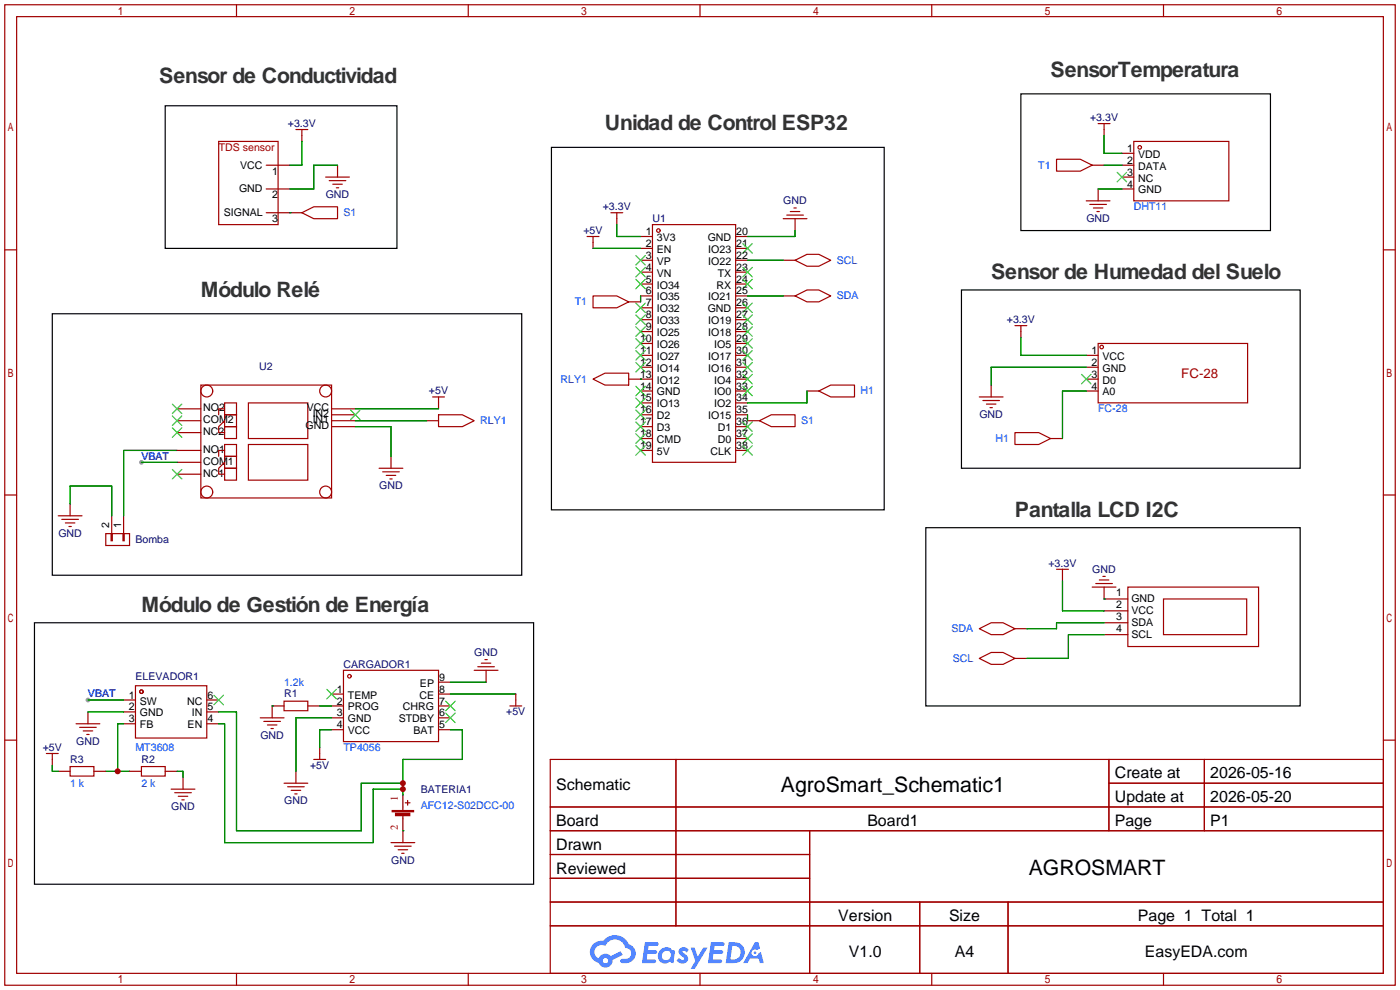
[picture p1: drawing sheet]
<svg xmlns="http://www.w3.org/2000/svg" width="299mm" height="212mm" viewBox="0 0 299 212" stroke-linecap="round" stroke-linejoin="round" font-family="sans-serif">
<g fill="#999">
<circle cx="30.2" cy="98.8" r=".51"/>
<circle cx="18.8" cy="149.6" r=".51"/>
</g>
<g fill="none" stroke="#a10000" stroke-width=".25">
<path d="M1 1h297.2v209.6h-297.2zM3.6 3.6h292.1v204.4h-292.1zM50.5 1v2.6M100.1 1v2.6M149.6 1v2.6M199.1 1v2.6M248.7 1v2.6M1 53.4h2.6M295.7 53.4h2.5M1 105.8h2.6M295.7 105.8h2.5M1 158.2h2.6"/>
<path d="M295.7 158.2h2.5M117.6 162.3h178.1v45.7h-178.1zM117.6 172.5h178.1M117.6 177.5h178.1M144.5 162.3v35.6M173 177.5v30.5M237 162.3v15.2M237 167.4h58.7M257.4 162.3v15.2M117.6 182.6h55.4M117.6 192.8h178.1M117.6 187.7h55.4"/>
<path d="M117.6 197.9h178.1M196.6 192.8v15.2M215.4 192.8v15.2M50.5 208v2.6M100.1 208v2.6M149.6 208v2.6M199.1 208v2.6M248.7 208v2.6"/>
</g>
<g fill="#5487ff">
<path d="M145.3 202.7a1.3 1.3 0 0 1 1.9 .3l-.4 .6a.54 .54 0 0 0-.9-.2l.1 .2a1.34 1.34 0 0 1 .9 1.8 1.47 1.47 0 0 1-2.3-.1l.5-.6 .8 .5a.31 .31 0 0 0 .4-.3 .31 .31 0 0 0-.3-.4 1.12 1.12 0 0 1-.7-1.8z"/>
<path d="M147.6 202.5h.9l.6 2 1.2-2h.9l-2.7 4.6h-.9l1-1.7z"/>
<path d="M137.8 201.4h1.7a1.31 1.31 0 0 1 1.2 .2 .4 .4 0 0 1-.3 .5l-1.8 .1-.1 .9h1.6a.4 .4 0 0 1 .4 .4 .4 .4 0 0 1-.5 .4h-1.6l-.2 1.2h1.4a.46 .46 0 0 1 .5 0 .46 .46 0 0 1 .1 .5l-.4 .2h-2.6z"/>
<path d="M151.9 201.4h1.7a1.32 1.32 0 0 1 1.2 .2 .39 .39 0 0 1-.3 .5l-1.8 .1-.1 .9h1.6a.4 .4 0 0 1 .4 .4 .4 .4 0 0 1-.4 .4h-1.7l-.2 1.2h1.4a.46 .46 0 0 1 .5 0 .46 .46 0 0 1 .1 .5l-.4 .2h-2.6z"/>
<path d="M161.3 201.4h.8l.3 1.3-.6 .4a.75 .75 0 0 0-1.1 .3 .75 .75 0 0 0 .5 1 .75 .75 0 0 0 .9-.7l.5-.2 .6 2.3h-.8l-.3-.9h-1.8l-.5 .9h-1z"/>
<path d="M155.7 201.4l-.6 4.4h1.5a2.27 2.27 0 0 0 2.6-2.2 2.27 2.27 0 0 0-2.7-2.2zM156.5 202.1a1.5 1.5 0 0 1 1.8 1.6 1.5 1.5 0 0 1-1.9 1.4h-.3z"/>
<path d="M141.2 203a1.6 1.6 0 0 0-.3 2.3 1.6 1.6 0 0 0 2.3 .2l.7 .3 .3-2.4-.1-.3-.5-.1a1.58 1.58 0 0 0-2.4 0zM141.8 203.5a.98 .98 0 0 1 1.6 .4 .98 .98 0 0 1-1.1 1.3 .94 .94 0 0 1-.9-.7 .94 .94 0 0 1 .4-1z"/>
<path d="M126.8 201.8a2.37 2.37 0 0 0 1.1 4 1.54 1.54 0 0 0 1.8 1 1.54 1.54 0 0 0 1.2-1.6l2.2-1.1-.5-.8-2 1a1.57 1.57 0 0 0-2.7 .5 1.5 1.5 0 0 1-.7-2.1 1.5 1.5 0 0 1 2.2-.5 2.23 2.23 0 0 1 2.3-1.4 2.23 2.23 0 0 1 2 1.8 1.16 1.16 0 0 1 1.2 1.1 1.16 1.16 0 0 1-1.1 1.2h-.7a.47 .47 0 0 0-.5 .4 .47 .47 0 0 0 .4 .5 2.17 2.17 0 0 0 2.5-.9 2.17 2.17 0 0 0-.3-2.7l-.8-.4a3.2 3.2 0 0 0-5.5-.7l-1.1 .1zM128.8 205.3a.6 .6 0 0 1 1.2 0 .6 .6 0 0 1-1.2 0z"/>
<circle cx="161.4" cy="203.6" r=".28"/>
</g>
<g fill="none" stroke="#a10000" stroke-width=".25">
<path d="M46.7 30.2h12.7v17.8h-12.7zM56.9 35.3h5.1M63.2 27.7h2.6M64.5 27.7v2.5M69.6 37.8h5.1M70.4 38.6h3.5M71.1 39.4h2.1M72.1 35.3v2.5M225.8 34h5.1l2.5 1.3-2.5 1.3h-5.1zM233.4 35.3h2.6M234.7 26.4h2.5M236 26.4v2.6"/>
<path d="M239.8 32.8h2.5M239.8 35.3h2.5M239.8 37.8h2.5M242.3 30.2h20.3v12.7h-20.3zM56.9 40.4h5.1M56.9 45.5h7.6M64.5 45.5l2.6-1.3h5v2.5h-5zM71.9 40.1h.5M125.5 50.5h2.5M126.7 50.5v2.6M130.6 45.5h2.5M131.8 45.5v2.5"/>
<path d="M136.9 50.5h2.5M136.9 53.1h2.5M136.9 55.6h2.5M136.9 58.2h2.5M139.4 48h17.8v50.8h-17.8zM157.2 50.5h2.6M157.2 53.1h2.6M157.2 55.6h2.6M157.2 58.2h2.6M167.4 55.6h2.5M167.4 46.7h5.1M168.1 46h3.6"/>
<path d="M168.9 45.2h2M169.7 44.4h.5M169.9 55.6l2.6-1.2h2.5l2.5 1.2-2.5 1.3h-2.5zM169.9 46.7v2.6M232.2 42.9h5M232.9 43.7h3.6M233.7 44.4h2M234.4 45.2h.5M234.7 40.4v2.5M239.8 40.4h2.5M126.7 63.2h5.1l2.6 1.3-2.6 1.3h-5.1zM134.4 64.5h2.5"/>
<path d="M136.9 60.7h2.5M136.9 63.2h2.5M136.9 65.8h2.5M136.9 68.3h2.5M136.9 70.9h2.5M136.9 73.4h2.5M136.9 75.9h2.5M136.9 78.5h2.5M157.2 60.7h2.6M157.2 63.2h2.6M157.2 65.8h2.6M157.2 68.3h2.6"/>
<path d="M157.2 70.9h2.6M157.2 73.4h2.6M157.2 75.9h2.6M157.2 78.5h2.6M167.4 63.2h2.5M169.9 63.2l2.6-1.2h2.5l2.5 1.2-2.5 1.3h-2.5zM216.9 69.6h2.6M218.2 69.6v2.5M232.2 75.9h2.5M232.2 78.5h2.5M234.7 73.4h31.9v12.7h-31.9zM37.8 96.3h5.1"/>
<path d="M37.8 89.9h5.1M37.8 87.4h5.1M37.8 92.5h5.1M37.8 98.8h5.1M42.9 82.3h28v24.1h-28zM48 86.1h2.5v2.5h-2.5zM48 88.6h2.5v2.6h-2.5zM48 91.2h2.5v2.5h-2.5zM48 97.5h2.5v2.6h-2.5zM48 95h2.5v2.5h-2.5zM48 87.4h-1.3v1.2M48 89.9l-1.3 1.3v1.3h1.3"/>
<path d="M48 98.8l-1.3 1.3v1.2h1.3M48 96.3h-1.3v1.2M53.1 86.1h12.7v7.6h-12.7zM53.1 95h12.7v7.6h-12.7zM70.9 88.6h5M70.9 91.2h5M70.9 89.9h5M70.9 87.4h5M83.6 97.5v2.6M91.2 89.9h2.5M92.5 84.8h2.5M93.7 88.6h5.1l2.5 1.3-2.5 1.3h-5.1z"/>
<path d="M93.7 84.8v2.6M126.7 81l2.6-1.2h5.1v2.5h-5.1zM134.4 81h5M136.9 83.6h2.5M136.9 86.1h2.5M136.9 88.6h2.5M136.9 91.2h2.5M136.9 93.7h2.5M136.9 96.3h2.5M157.2 81h2.6M157.2 83.6h2.6M157.2 86.1h2.6"/>
<path d="M157.2 88.6h2.6M157.2 91.2h2.6M157.2 93.7h2.6M157.2 96.3h2.6M159.8 89.9h2.5M162.3 89.9l2.5-1.3h5.1v2.6h-5.1zM172.5 83.6h2.5M175 83.6l2.5-1.3h5.1v2.5h-5.1zM209.3 84.8h5.1M210.1 85.6h3.5M210.8 86.4h2.1M211.6 87.1h.5"/>
<path d="M211.8 82.3v2.5M216.9 92.5h5.1l2.5 1.2-2.5 1.3h-5.1zM224.5 93.7h2.6M232.2 81h2.5M232.2 83.6h2.5M12.4 110.2h5.1M13.2 111h3.6M14 111.8h2M14.7 112.5h.5M15 107.7v2.5M22.6 114h5.1v2.6h-5.1zM23.7 114h.3v1.6h-.3z"/>
<path d="M23.9 110.2v3.8M26.3 114h.2v1.6h-.2zM26.4 110.2v3.8M37.8 101.3h5.1M48 100.1h2.5v2.5h-2.5zM81 100.1h5.1M81.8 100.8h3.5M82.5 101.6h2.1M83.3 102.4h.5M209.3 134.4l2.5-1.3h2.6l2.5 1.3-2.5 1.2h-2.6zM216.9 134.4h2.6M225.8 121.7h2.5"/>
<path d="M227.1 121.7v2.5M233.4 125.5h5.1M234.2 124.7h3.5M234.9 124h2.1M235.7 123.2h.5M236 125.5v2.5h5M236 135.6h5M236 133.1h5M236 130.6h5M241 125.5h28v12.7h-28zM248.7 128h17.7v7.6h-17.7zM16.3 154.7h5"/>
<path d="M17 155.4h3.6M17.8 156.2h2M18.5 157h.5M18.8 152.1v2.6M26.4 149.6h2.6M26.4 152.1h2.6M26.4 154.7h2.6M29 146.6h15.2v11.1h-15.2zM44.2 149.6h2.5M44.2 152.1h2.5M44.2 154.7h2.5M55.6 153.4h5.1"/>
<path d="M56.4 154.2h3.5M57.1 154.9h2.1M57.9 155.7h.5M60.7 149.9h5.1v2h-5.1zM60.7 150.9h-2.5v2.5M65.8 150.9h2.5M68.3 159.8v2.5M70.9 148.3h2.5M70.9 150.9h2.5M70.9 153.4h2.5M70.9 156h2.5M73.4 143.3h20.3v15.2h-20.3z"/>
<path d="M93.7 145.8h2.6M93.7 148.3h2.6M93.7 150.9h2.6M93.7 153.4h2.6M93.7 156h2.6M101.3 143.3h5.1M102.1 142.5h3.6M102.9 141.7h2M103.6 141h.5M103.9 143.3v2.5M109 150.9h2.5M110.2 148.3v2.6"/>
<path d="M209.3 140.7l2.5-1.3h2.6l2.5 1.3-2.5 1.3h-2.6zM216.9 140.7h2.6M9.9 161h2.5M11.2 161v2.6M12.4 164.8h2.6M15 163.8h5.1v2.1h-5.1zM20.1 164.8h2.5M27.7 164.8h2.5M30.2 163.8h5.1v2.1h-5.1zM35.3 164.8h2.5M36.6 168.7h5.1M37.3 169.4h3.6"/>
<path d="M38.1 170.2h2M38.9 170.9h.5M39.1 166.1v2.6M60.7 167.4h5.1M61.5 168.1h3.5M62.2 168.9h2.1M63 169.7h.5M63.2 164.8v2.6M67.1 162.3h2.5M86.1 177.5v2.6M83.6 180.1h5M84.3 180.8h3.6"/>
<path d="M85.1 181.6h2M85.9 182.4h.5"/>
<circle cx="243.6" cy="31.5" r=".38"/>
<circle cx="140.7" cy="49.3" r=".38"/>
<circle cx="235.5" cy="74.2" r=".38"/>
<circle cx="44.2" cy="83.6" r="1.27"/>
<circle cx="69.6" cy="83.6" r="1.27"/>
<circle cx="44.2" cy="105.2" r="1.27"/>
<circle cx="69.6" cy="105.2" r="1.27"/>
<circle cx="30.2" cy="147.8" r=".38"/>
<circle cx="74.7" cy="144.5" r=".38"/>
</g>
<g fill="none" stroke="#3c3" stroke-width=".25">
<path d="M238.8 36.8l2 2.1M240.8 36.8l-2 2.1M135.9 54.6l2 2M135.9 57.2l2 2M135.9 59.7l2 2M137.9 54.6l-2 2M137.9 57.2l-2 2M137.9 59.7l-2 2M158.7 52.1l2.1 2M158.7 57.2l2.1 2M158.7 59.7l2.1 2M160.8 52.1l-2.1 2"/>
<path d="M160.8 59.7l-2.1 2M160.8 57.2l-2.1 2M135.9 64.8l2 2M135.9 67.3l2 2M135.9 69.8l2 2.1M135.9 72.4l2 2M135.9 74.9l2 2.1M135.9 77.5l2 2M137.9 64.8l-2 2M137.9 67.3l-2 2M137.9 69.8l-2 2.1M137.9 72.4l-2 2"/>
<path d="M137.9 74.9l-2 2.1M137.9 77.5l-2 2M158.7 64.8l2.1 2M158.7 67.3l2.1 2M158.7 69.8l2.1 2.1M158.7 72.4l2.1 2M158.7 74.9l2.1 2.1M158.7 77.5l2.1 2M160.8 64.8l-2.1 2M160.8 67.3l-2.1 2M160.8 69.8l-2.1 2.1M160.8 72.4l-2.1 2"/>
<path d="M160.8 74.9l-2.1 2.1M160.8 77.5l-2.1 2M36.8 86.4l2.1 2M36.8 88.9l2.1 2M36.8 91.4l2.1 2.1M38.9 86.4l-2.1 2M38.9 88.9l-2.1 2M38.9 91.4l-2.1 2.1M74.9 87.6l2.1 2.1M77 87.6l-2.1 2.1M135.9 82.5l2 2.1M135.9 85.1l2 2"/>
<path d="M135.9 87.6l2 2.1M135.9 90.2l2 2M135.9 92.7l2 2M135.9 95.2l2 2.1M137.9 82.5l-2 2.1M137.9 85.1l-2 2M137.9 87.6l-2 2.1M137.9 90.2l-2 2M137.9 92.7l-2 2M137.9 95.2l-2 2.1M158.7 80l2.1 2M158.7 95.2l2.1 2.1"/>
<path d="M158.7 82.5l2.1 2.1M158.7 90.2l2.1 2M158.7 92.7l2.1 2M160.8 80l-2.1 2M160.8 82.5l-2.1 2.1M160.8 90.2l-2.1 2M160.8 92.7l-2.1 2M160.8 95.2l-2.1 2.1M231.1 80l2.1 2M233.2 80l-2.1 2M36.8 100.3l2.1 2.1M38.9 100.3l-2.1 2.1"/>
<path d="M45.7 148.6l2.1 2M47.8 148.6l-2.1 2M69.8 147.3l2.1 2.1M71.9 147.3l-2.1 2.1M95.2 149.9l2.1 2M95.2 152.4l2.1 2M97.3 149.9l-2.1 2M97.3 152.4l-2.1 2"/>
</g>
<g fill="none" stroke="#008700" stroke-width=".25">
<path d="M64.5 30.2v5.1h-2.5M72.1 35.3h-5v5.1h-5.1M236 35.3h3.8M236 29v3.8h3.8M62 45.5h.1M126.7 53.1h10.2M131.8 48v2.5h5.1M159.8 55.6h7.6M169.9 49.3v1.2h-10.1M234.7 40.4h5.1M136.9 63.2v1.3M159.8 63.2h7.6"/>
<path d="M218.2 72.1v3.8h14M232.2 78.5h-20.4v3.8M30.2 98.8h7.6M37.8 96.3h-11.4v13.9M75.9 87.4h17.8M75.9 89.9h15.3M75.9 91.2h7.7v6.3M136.9 81h.1M159.8 88.6v1.3M172.5 83.6v2.5h-12.7M232.2 83.6h-5.1v10.1M15 107.7v-3.8h8.9v6.3"/>
<path d="M227.1 124.2v6.4h8.9M236 128h.1M236 133.1h-10.2v1.3h-6.3M236 135.6h-7.7v5.1h-8.8M18.8 152.1h7.6M18.8 149.6h7.6M26.4 154.7h-1.3v10.1M46.7 152.1h3.8v25.4h26.7v-10.1h8.9M46.7 154.7h1.3v25.4h31.8v-11.4h6.3M58.2 150.9h.1M68.3 150.9h2.6M70.9 156h-2.6v3.8"/>
<path d="M70.9 153.4h-7.7v11.4M96.3 156h2.5v6.3h-12.7v7.6M96.3 148.3h13.9M96.3 145.8h7.6M11.2 163.6v1.2h1.2M22.6 164.8h5.1M37.8 164.8h1.3v1.3M86.1 177.5h.1"/>
</g>
<path d="M35.3 22.6h49.5v30.5h-49.5zM117.9 31.5h71.1v77.5h-71.1zM218.2 20.1h53.3v29.2h-53.3zM11.2 67.1h100.3v55.8h-100.3zM205.5 62h72.4v38.1h-72.4zM197.9 112.8h80v38.1h-80zM7.4 133.1h106.6v55.9h-106.6z" fill="none" stroke="#000" stroke-width=".25"/>
<g fill="#850000" stroke="#850000" stroke-width=".25">
<path d="M84.5 173.8h3.1v.5h-3.1z"/>
<path d="M83.8 173.2h4.6v.3h-4.6z"/>
</g>
<path d="M86.1 169.9v3.3M86.1 174.2v3.3M86.6 171.6h1M87.1 171.1v1" fill="none" stroke="#850000" stroke-width=".25"/>
<g fill="#c00">
<circle cx="86.1" cy="167.4" r=".63"/>
<circle cx="86.1" cy="168.7" r=".63"/>
<circle cx="25.1" cy="164.8" r=".63"/>
</g>
<g font-size="4.5" fill="#333">
<text x="34" y="17.7">Sensor de Conductividad</text>
<text x="224.5" y="16.4">SensorTemperatura</text>
<text x="129.3" y="27.9">Unidad de Control ESP32</text>
<text x="211.8" y="59.6">Sensor de Humedad del Suelo</text>
<text x="42.9" y="63.4">Módulo Relé</text>
<text x="216.9" y="110.4">Pantalla LCD I2C</text>
<text x="30.2" y="130.7">Módulo de Gestión de Energía</text>
</g>
<g font-size="4.5">
<text x="166.9" y="169.2">AgroSmart_Schematic1</text>
<text x="219.9" y="187">AGROSMART</text>
</g>
<g font-size="3.4">
<text x="238.3" y="166.4">Create at</text>
<text x="258.7" y="166.4">2026-05-16</text>
<text x="118.9" y="168.9">Schematic</text>
<text x="238.3" y="171.4">Update at</text>
<text x="258.7" y="171.4">2026-05-20</text>
<text x="118.9" y="176.5">Board</text>
<text x="185.4" y="176.5">Board1</text>
<text x="238.3" y="176.5">Page</text>
<text x="258.7" y="176.5">P1</text>
<text x="118.9" y="181.6">Drawn</text>
<text x="118.9" y="186.7">Reviewed</text>
<text x="179.2" y="196.8">Version</text>
<text x="202.8" y="196.8">Size</text>
<text x="243.2" y="196.8">Page 1 Total 1</text>
<text x="181.4" y="204.5">V1.0</text>
<text x="204.1" y="204.5">A4</text>
<text x="244.7" y="204.5">EasyEDA.com</text>
</g>
<text font-size="2.8" fill="#a00000" x="252.5" y="80.8">FC-28</text>
<g font-size="2.3" fill="#000080">
<text x="61.5" y="27.1">+3.3V</text>
<text x="233" y="25.9">+3.3V</text>
<text x="69.6" y="42.4">GND</text>
<text x="128.8" y="44.9">+3.3V</text>
<text x="139.4" y="47.5">U1</text>
<text x="167.4" y="43.7">GND</text>
<text x="232.2" y="47.5">GND</text>
<text x="124.7" y="50">+5V</text>
<text x="215.2" y="69.1">+3.3V</text>
<text x="55.4" y="79">U2</text>
<text x="91.7" y="84.3">+5V</text>
<text x="209.3" y="89.4">GND</text>
<text x="81" y="104.6">GND</text>
<text x="12.5" y="114.8">GND</text>
<text x="29" y="116">Bomba</text>
<text x="224.1" y="121.1">+3.3V</text>
<text x="233.4" y="122.4">GND</text>
<text x="73.4" y="142.7">CARGADOR1</text>
<text x="101.4" y="140.2">GND</text>
<text x="29" y="145.3">ELEVADOR1</text>
<text x="60.7" y="149.1">R1</text>
<text x="108.2" y="152.9">+5V</text>
<text x="9.1" y="160.5">+5V</text>
<text x="16.3" y="159.2">GND</text>
<text x="55.6" y="158">GND</text>
<text x="15" y="163">R3</text>
<text x="30.2" y="163">R2</text>
<text x="66.3" y="164.3">+5V</text>
<text x="36.6" y="173.2">GND</text>
<text x="60.7" y="171.9">GND</text>
<text x="89.9" y="169.4">BATERIA1</text>
<text x="83.6" y="184.6">GND</text>
</g>
<text font-size="2.3" fill="#a00000" x="46.7" y="32.2">TDS sensor</text>
<g font-size="2.3">
<text x="240.9" y="32.5">1</text>
<text x="240.9" y="35">2</text>
<text x="243.3" y="33.7">VDD</text>
<text x="51.1" y="41.1">GND</text>
<text x="51.3" y="36">VCC</text>
<text x="58.2" y="37.3">1</text>
<text x="240.9" y="37.5">3</text>
<text x="240.9" y="40.1">4</text>
<text x="243.3" y="36.3">DATA</text>
<text x="243.3" y="38.8">NC</text>
<text x="243.3" y="41.3">GND</text>
<text x="47.8" y="46.2">SIGNAL</text>
<text x="58.2" y="42.4">2</text>
<text x="58.2" y="47.5">3</text>
<text x="138.1" y="50.2">1</text>
<text x="138.1" y="52.8">2</text>
<text x="140.4" y="51.5">3V3</text>
<text x="151.2" y="51.5">GND</text>
<text x="157.4" y="50.2">20</text>
<text x="157.4" y="52.8">21</text>
<text x="138.1" y="55.3">3</text>
<text x="138.1" y="57.9">4</text>
<text x="140.4" y="54">EN</text>
<text x="140.4" y="56.6">VP</text>
<text x="140.4" y="59.1">VN</text>
<text x="151.4" y="54">IO23</text>
<text x="151.4" y="56.6">IO22</text>
<text x="153.4" y="59.1">TX</text>
<text x="157.4" y="55.3">22</text>
<text x="157.4" y="57.9">23</text>
<text x="138.1" y="60.4">5</text>
<text x="138.1" y="62.9">6</text>
<text x="138.1" y="65.5">7</text>
<text x="140.4" y="61.7">IO34</text>
<text x="140.4" y="64.2">IO35</text>
<text x="151.4" y="64.2">IO21</text>
<text x="153.1" y="61.7">RX</text>
<text x="157.4" y="60.4">24</text>
<text x="157.4" y="62.9">25</text>
<text x="157.4" y="65.5">26</text>
<text x="138.1" y="68">8</text>
<text x="138.1" y="70.6">9</text>
<text x="140.4" y="66.7">IO32</text>
<text x="140.4" y="69.3">IO33</text>
<text x="140.4" y="71.8">IO25</text>
<text x="151.2" y="66.7">GND</text>
<text x="151.4" y="69.3">IO19</text>
<text x="151.4" y="71.8">IO18</text>
<text x="157.4" y="68">27</text>
<text x="157.4" y="70.6">28</text>
<text x="136.8" y="73.1">10</text>
<text x="136.8" y="75.6">11</text>
<text x="140.4" y="74.4">IO26</text>
<text x="140.4" y="76.9">IO27</text>
<text x="151.4" y="76.9">IO17</text>
<text x="152.6" y="74.4">IO5</text>
<text x="157.4" y="73.1">29</text>
<text x="157.4" y="75.6">30</text>
<text x="233.3" y="75.6">1</text>
<text x="235.6" y="76.9">VCC</text>
<text x="136.8" y="78.2">12</text>
<text x="136.8" y="80.7">13</text>
<text x="136.8" y="83.3">14</text>
<text x="140.4" y="79.4">IO14</text>
<text x="140.4" y="82">IO12</text>
<text x="151.4" y="79.4">IO16</text>
<text x="152.6" y="82">IO4</text>
<text x="157.4" y="78.2">31</text>
<text x="157.4" y="80.7">32</text>
<text x="157.4" y="83.3">33</text>
<text x="233.3" y="78.2">2</text>
<text x="233.3" y="80.7">3</text>
<text x="233.3" y="83.3">4</text>
<text x="235.6" y="79.4">GND</text>
<text x="235.6" y="82">D0</text>
<text x="43.4" y="87.9">NO2</text>
<text x="65.6" y="87.9">VCC</text>
<text x="66.8" y="89.1">IN2</text>
<text x="136.8" y="85.8">15</text>
<text x="136.8" y="88.3">16</text>
<text x="140.4" y="84.5">GND</text>
<text x="140.4" y="87.1">IO13</text>
<text x="140.4" y="89.6">D2</text>
<text x="151.4" y="89.6">IO15</text>
<text x="152.6" y="84.5">IO0</text>
<text x="152.6" y="87.1">IO2</text>
<text x="157.4" y="85.8">34</text>
<text x="157.4" y="88.3">35</text>
<text x="235.6" y="84.5">A0</text>
<text x="43.4" y="90.4">COM2</text>
<text x="43.4" y="93">NC2</text>
<text x="65.3" y="91.7">GND</text>
<text x="66.8" y="90.4">IN1</text>
<text x="136.8" y="90.9">17</text>
<text x="136.8" y="93.4">18</text>
<text x="136.8" y="96">19</text>
<text x="140.4" y="92.1">D3</text>
<text x="140.4" y="94.7">CMD</text>
<text x="153.4" y="92.1">D1</text>
<text x="153.4" y="94.7">D0</text>
<text x="157.4" y="90.9">36</text>
<text x="157.4" y="93.4">37</text>
<text x="157.4" y="96">38</text>
<text x="43.4" y="96.8">NO1</text>
<text x="43.4" y="99.3">COM1</text>
<text x="43.4" y="101.8">NC1</text>
<text x="140.4" y="97.2">5V</text>
<text x="151.9" y="97.2">CLK</text>
<text x="23.3" y="112.8" transform="rotate(-90 23.3 112.8)">2</text>
<text x="25.9" y="112.8" transform="rotate(-90 25.9 112.8)">1</text>
<text x="238.5" y="130">2</text>
<text x="238.5" y="127.5">1</text>
<text x="241.8" y="131.3">VCC</text>
<text x="241.8" y="128.7">GND</text>
<text x="238.5" y="135.1">4</text>
<text x="238.5" y="132.6">3</text>
<text x="241.8" y="136.4">SCL</text>
<text x="241.8" y="133.8">SDA</text>
<text x="27.6" y="149.3">1</text>
<text x="44.3" y="149.3">6</text>
<text x="72" y="148">1</text>
<text x="74.3" y="149.3">TEMP</text>
<text x="89.6" y="149.3">CE</text>
<text x="89.8" y="146.8">EP</text>
<text x="93.9" y="145.5">9</text>
<text x="93.9" y="148">8</text>
<text x="27.6" y="151.8">2</text>
<text x="27.6" y="154.4">3</text>
<text x="29.9" y="150.6">SW</text>
<text x="29.9" y="153.1">GND</text>
<text x="29.9" y="155.6">FB</text>
<text x="40" y="150.6">NC</text>
<text x="40.1" y="155.6">EN</text>
<text x="41" y="153.1">IN</text>
<text x="44.3" y="154.4">4</text>
<text x="44.3" y="151.8">5</text>
<text x="72" y="155.6">4</text>
<text x="72" y="153.1">3</text>
<text x="72" y="150.6">2</text>
<text x="74.3" y="154.4">GND</text>
<text x="74.3" y="151.8">PROG</text>
<text x="85.2" y="154.4">STDBY</text>
<text x="86.1" y="151.8">CHRG</text>
<text x="93.9" y="150.6">7</text>
<text x="93.9" y="153.1">6</text>
<text x="93.9" y="155.6">5</text>
<text x="74.3" y="156.9">VCC</text>
<text x="88.4" y="156.9">BAT</text>
</g>
<g font-size="2.3" fill="#00f">
<text x="221.9" y="36">T1</text>
<text x="73.4" y="46.2">S1</text>
<text x="242.3" y="44.9">DHT11</text>
<text x="178.8" y="56.4">SCL</text>
<text x="122.8" y="65.2">T1</text>
<text x="178.8" y="64">SDA</text>
<text x="119.8" y="81.8">RLY1</text>
<text x="183.9" y="84.3">H1</text>
<text x="234.7" y="88.1">FC-28</text>
<text x="102.6" y="90.6">RLY1</text>
<text x="171.2" y="90.6">S1</text>
<text x="212.7" y="94.5">H1</text>
<text x="30.2" y="98.3">VBAT</text>
<text x="203.4" y="135.1">SDA</text>
<text x="203.6" y="141.4">SCL</text>
<text x="18.8" y="149.1">VBAT</text>
<text x="60.7" y="146.5">1.2k</text>
<text x="29" y="160.5">MT3608</text>
<text x="73.4" y="160.5">TP4056</text>
<text x="15" y="168.1">1 k</text>
<text x="30.2" y="168.1">2 k</text>
<text x="89.9" y="172.9">AFC12-S02DCC-00</text>
</g>
<g font-size="2.3" fill="#840000">
<text x="85.1" y="171.2" transform="rotate(-90 85.1 171.2)">1</text>
<text x="85.1" y="177.4" transform="rotate(-90 85.1 177.4)">2</text>
</g>
</svg>
